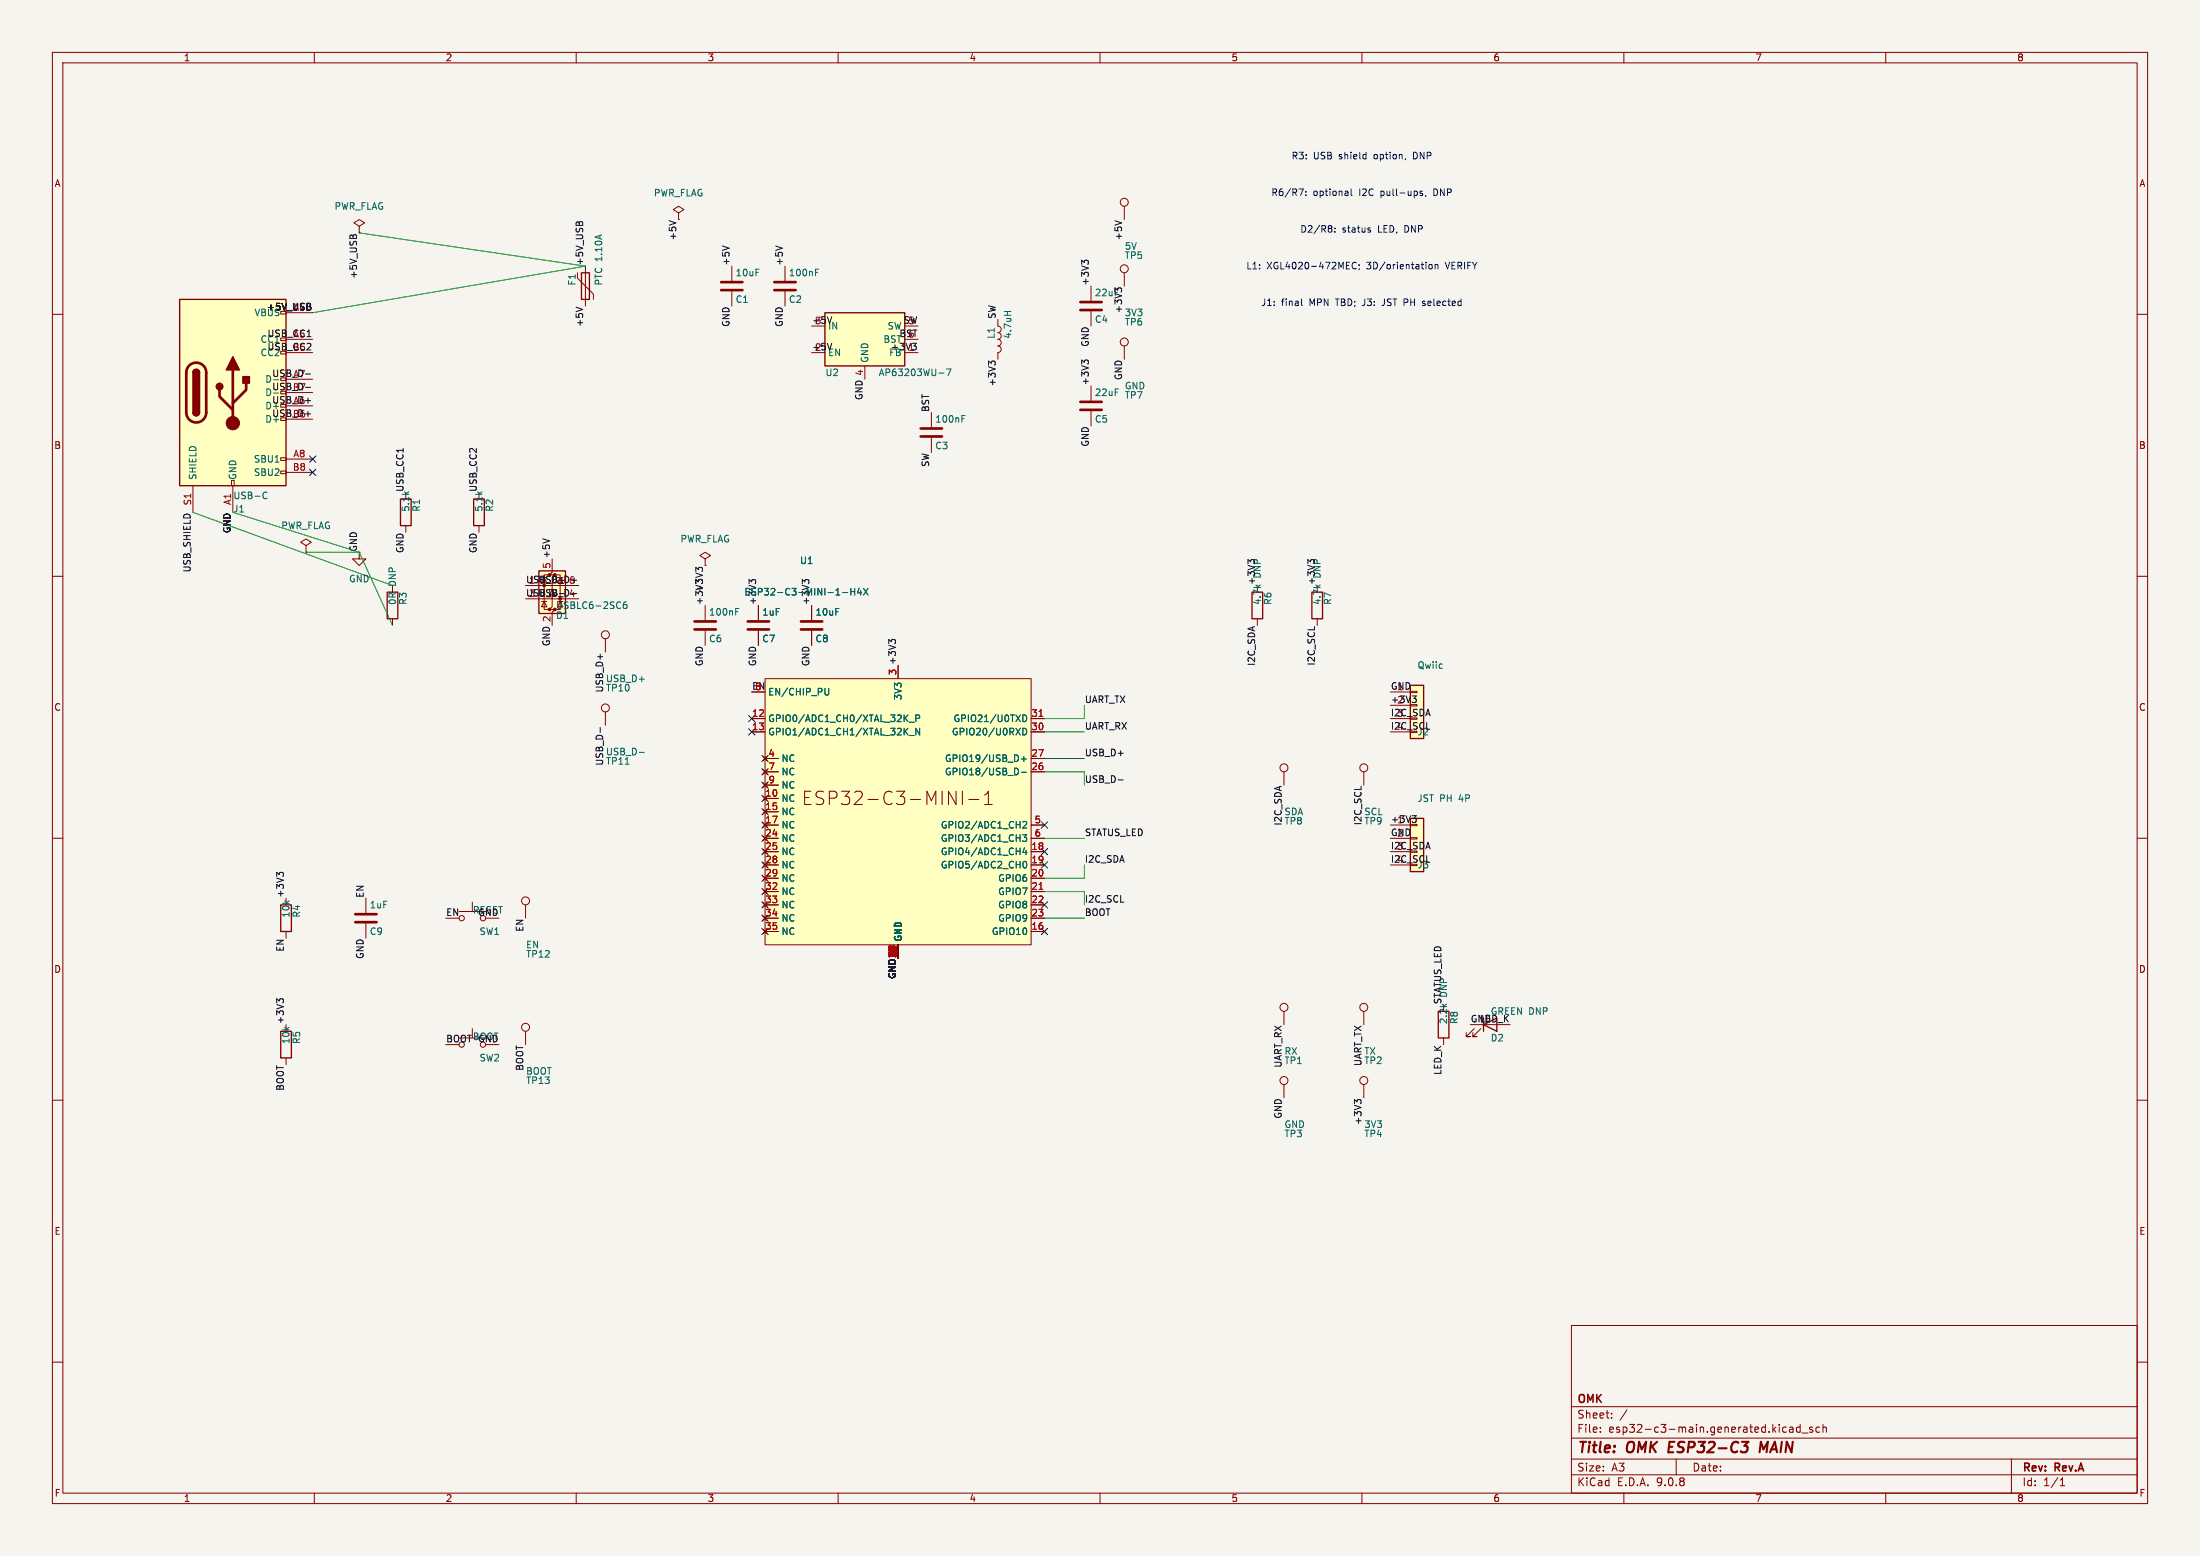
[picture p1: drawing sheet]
<svg xmlns="http://www.w3.org/2000/svg" width="420mm" height="297mm" viewBox="0 0 420 297" stroke-linecap="round" stroke-linejoin="round" font-family="sans-serif">
<path d="M0 0h420v297h-420z" fill="#f5f4ef" stroke="#f5f4ef" stroke-width=".19"/>
<g fill="none" stroke="#840000" stroke-width=".19">
<path d="M10 10h400v277h-400zM12 12h396v273h-396zM60 10v2M110 10v2M160 10v2M210 10v2M260 10v2M310 10v2M360 10v2M10 60h2M408 60h2M10 110h2"/>
<path d="M134.6 115.6v2.8M154.9 115.6v2.8M408 110h2M134.6 120.4v2.8M154.9 120.4v2.8M10 160h2M408 160h2M281.4 196.3l-1.5 1.6h.8h-.8v-.8M282.7 196.3l-1.5 1.6h.7h-.7v-.8M10 210h2M408 210h2M300 253h108v32h-108z"/>
<path d="M10 260h2M300 278.5h108M300 274.5h108M300 268.5h108M305.5 273.2v.2M305.5 272.5v.1M307.7 270.5v.2M307.7 269.8v.1M310.6 269.1l-1.3 1.9M320 278.5v3M341.7 272.5h.5l.1 .9M342.3 272.7l-.5 .1a.29 .29 0 0 0-.2 .3 .29 .29 0 0 0 .2 .3l.5-.1"/>
<path d="M343.7 272.5l-.5-.1-.3 .3 .2 .6h.6M343.7 271.9v1.5M344 273.5h1.2M346 272.5l-.3-.1-.3 .2 .1 .2 .5 .2v.3h-.6M347.4 272.5l-.5-.1-.2 .3 .1 .6h.6M348 272.5l.2-.1 .4 .1 .1 .9M348 271.9v1.5M384 278.5v6.5M408 260h2M60 285v2M110 285v2M160 285v2"/>
<path d="M210 285v2M260 285v2M300 281.5h108M310 285v2M360 285v2M393.3 283.6h.9M393.3 282.5l.4-.4v1.5"/>
</g>
<path d="M332.5 275.2h1.3l-.8 .8M333.6 276.2v.6M337.5 275.2l-.9 1.4-.4-1.4-.3 2" fill="none" stroke="#840000" stroke-width=".4"/>
<path d="M132.6 118.6h4.1M152.9 118.6h4.1M132.6 120.1h4.1M152.9 120.1h4.1" fill="none" stroke="#840000" stroke-width=".51"/>
<path d="M140.4 116.8h.5M140.4 116.1h.7" fill="none" stroke="#006464" stroke-width=".19"/>
<path d="M283.2 195.6l2.5-1.3v2.6zM283.2 194.3v2.6" fill="none" stroke="#840000" stroke-width=".25"/>
<path d="M34.3 57.2h20.3v35.5h-20.3z" fill="#ffffc2"/>
<g fill="none" stroke="#840000" stroke-width=".19">
<path d="M54.6 59.7h5.1M129.5 40.6l1.1-.6-1.1-.6-1 .6 1 .6v1.3M129.5 41.9h.1M54.6 64.8h5.1M54.6 67.3h5.1M54.6 72.4h5.1M54.6 74.9h5.1M54.6 77.5h5.1M36.8 92.7v5.1M44.2 91.7h.5v1h-.5zM44.4 92.7v5.1M53.6 87.4h1v.5h-1z"/>
<path d="M53.6 89.9h1v.5h-1zM54.6 80h5.1M54.6 87.6h5.1M54.6 90.2h5.1M144.8 115.6v2.8M115.6 121.9v2.6M115.6 135.9v2.5M144.8 120.4v2.8M260.3 147.3v2.6"/>
<circle cx="115.6" cy="121.2" r=".76"/>
<circle cx="115.6" cy="135.1" r=".76"/>
<circle cx="260.4" cy="146.6" r=".76"/>
</g>
<path d="M34.3 57.2h20.3v35.5h-20.3zM36.8 71.1a.64 .64 0 0 1 .7-.6 .64 .64 0 0 1 .6 .6M36.8 78.7a.64 .64 0 0 0 .7 .7 .64 .64 0 0 0 .6-.7" fill="none" stroke="#840000" stroke-width=".25"/>
<path d="M36.1 69.8a1.9 1.9 0 0 1 2.1-.4 1.9 1.9 0 0 1 1.2 1.7v7.6a1.91 1.91 0 0 1-1.9 1.9 1.91 1.91 0 0 1-1.9-1.9v-7.7l.1-.7zM41.9 74.4v1.3l2.5 2.5M44.4 70.6v10.2M47 73.2v1.2l-2.6 2.6M142.7 118.6h4.1M142.7 120.1h4.1" fill="none" stroke="#840000" stroke-width=".51"/>
<g fill="#840000" stroke="#840000" stroke-width=".25">
<path d="M36.8 71.1h1.3v7.6h-1.3z"/>
<path d="M37 70.7a.64 .64 0 0 1 .7-.2 .64 .64 0 0 1 .4 .6h-1.3z"/>
<path d="M36.8 78.7h1.3a.64 .64 0 0 1-.6 .7 .64 .64 0 0 1-.7-.7z"/>
<path d="M44.4 68.1l1.3 2.5h-2.5z"/>
<path d="M46.4 71.9h1.2v1.3h-1.2z"/>
<circle cx="41.9" cy="73.8" r=".63"/>
</g>
<circle cx="44.4" cy="80.8" r="1.27" fill="#840000" stroke="#840000" stroke-width=".19"/>
<path d="M50.4 94h.6M51 95.1h-.6M119.4 145.9h.7M122 143.6h1" fill="none" stroke="#006464" stroke-width=".19"/>
<path d="M146 129.5h50.8v50.8h-50.8z" fill="#ffffc2"/>
<g fill="none" stroke="#840000" stroke-width=".19">
<path d="M139.7 50.8v2.8M139.7 55.6v2.8M143.5 137.2h2.5M143.5 139.7h2.5M146 129.5h50.8v50.8h-50.8zM171.4 127v2.5M196.8 137.2h2.6M196.8 139.7h2.6M145.7 144.4l.7 .8M145.7 146.9l.7 .8M145.7 149.5l.7 .7M145.7 157.1l.7 .8"/>
<path d="M145.7 159.6l.7 .8M146 144.8h2.6M146 147.3h2.6M146 149.9h2.6M146 152.4h2.6M146 154.9h2.6M146 157.5h2.6M146.4 144.4l-.7 .8M146.4 146.9l-.7 .8M146.4 149.5l-.7 .7M146.4 157.1l-.7 .8M146.4 159.6l-.7 .8"/>
<path d="M181.1 151l1.4 2.6v-2.6M183.7 151v2.6M184.9 152.6h2M188 153.6h1.4M188 151.8l.7-.8v2.6M196.8 144.8h2.6M196.8 147.3h2.6M196.8 157.5h2.6M146 160h2.6M146 162.6h2.6M146 165.1h2.6M146 167.6h2.6"/>
<path d="M146 170.2h2.6M146 172.7h2.6M146 175.3h2.6M146 177.8h2.6M196.8 160h2.6M196.8 162.6h2.6M196.8 165.1h2.6M196.8 167.6h2.6M196.8 170.2h2.6M196.8 172.7h2.6M196.8 175.3h2.6M196.8 177.8h2.6"/>
<path d="M171.4 180.3v2.6"/>
</g>
<g fill="none" stroke="#006464" stroke-width=".19">
<path d="M160.9 113.1h.9M162.4 112.3v1.3M162.4 112.9h.8M163.2 112.3v1.3M164 112.2l-.3 1h.8M164.3 112.7v.9M164.9 112.3l.8 1.3M165.7 112.3l-.8 1.3M158.2 131.4l-.1 1.1-.1 .2-.4-.1M173.6 137.9h.9M174.8 137.1h.6l.2-.2-.1-.3-.7-.1v1.2M175.6 139v1.3l-.8-1.3v1.3"/>
<path d="M195.3 136.5a.64 .64 0 0 1 .7 .6 .64 .64 0 0 1-.7 .6zM195.3 139a.64 .64 0 0 1 .7 .6 .64 .64 0 0 1-.7 .7zM173.6 140.4h.9M194.2 146.7l.2 .5-.2 .6M195 144.9h.9M195 147.4h.9M195.2 159.3h.8l-.4 .5 .3 .1v.6l-.1 .1-.6-.1M195.3 156.9l.5-.1 .2 .4-.8 .9h.8M195.5 144.4v1M195.4 164.5l.2-.1a.68 .68 0 0 1 .4 .6 .68 .68 0 0 1-.4 .7l-.3-.5zM195.6 161.8l-.3 .9h.8M195.9 162.3v.8"/>
</g>
<path d="M198.4 136.7h.7M198.4 169.8h.7" fill="none" stroke="#a90000" stroke-width=".19"/>
<path d="M137.7 53.8h4M137.7 55.4h4" fill="none" stroke="#840000" stroke-width=".51"/>
<path d="M269.2 156.2h2.6v10.2h-2.6z" fill="#ffffc2"/>
<path d="M269.2 156.2h2.6v10.2h-2.6z" fill="none" stroke="#840000" stroke-width=".25"/>
<path d="M265.4 157.5h3.8M269.2 157.4h1.3v.2h-1.3zM269.2 159.9h1.3v.2h-1.3zM265.4 160h3.8M265.4 162.6h3.8M265.4 165.1h3.8" fill="none" stroke="#840000" stroke-width=".19"/>
<path d="M269.2 130.8h2.6v10.2h-2.6z" fill="#ffffc2"/>
<path d="M239 113h2v5.1h-2zM250.4 113h2.1v5.1h-2.1zM269.2 130.8h2.6v10.2h-2.6zM274.6 193h2v5.1h-2z" fill="none" stroke="#840000" stroke-width=".25"/>
<path d="M190.5 61v1.2a.63 .63 0 0 1 .6 .7 .63 .63 0 0 1-.6 .6M190.5 63.5a.63 .63 0 0 1 .6 .6 .63 .63 0 0 1-.6 .7 .64 .64 0 0 1 .6 .6 .64 .64 0 0 1-.6 .6 .64 .64 0 0 1 .6 .7 .64 .64 0 0 1-.6 .6v1.3M240 118.1v1.3M251.5 118.1v1.3M265.4 132.1h3.8M265.4 134.6h3.8M265.4 137.2h3.8M265.4 139.7h3.8M269.2 132h1.3v.2h-1.3zM269.2 134.5h1.3v.2h-1.3zM275.6 198.1v1.3" fill="none" stroke="#840000" stroke-width=".19"/>
<path d="M191.7 59.5h1.3M192.3 59.5v.7" fill="none" stroke="#006464" stroke-width=".19"/>
<path d="M157.5 59.7h15.2v10.2h-15.2z" fill="#ffffc2"/>
<path d="M157.5 59.7h15.2v10.2h-15.2zM76.5 95.3h2v5h-2zM90.4 95.3h2.1v5h-2.1zM53.6 196.9h2v5h-2z" fill="none" stroke="#840000" stroke-width=".25"/>
<g fill="none" stroke="#840000" stroke-width=".19">
<path d="M214.6 39.4v2.5M208.3 54.6v2.8M208.3 59.4v2.8M214.6 52.1v2.5M165.1 69.9v2.5M172.7 67.3h2.6M177.8 78.7v2.8M208.3 73.7v2.8M208.3 78.5v2.8M214.6 66v2.6M177.8 83.6v2.8M77.5 100.3v1.3"/>
<path d="M91.4 100.3v1.3M134.6 106.7l1-.7-1-.6-1 .6 1 .7v1.3M134.6 108h.1M245.1 147.3v2.6M87.6 174h5.1M90.2 172.2v1.8M100.3 172.7v2.6M54.6 195.6v1.3M87.6 198.1h5.1M90.2 196.3v1.8M245.1 193v2.6M260.3 193v2.6"/>
<path d="M54.6 201.9v1.3M245.1 207v2.6M260.3 207v2.6"/>
<circle cx="214.6" cy="38.6" r=".76"/>
<circle cx="214.6" cy="51.3" r=".76"/>
<circle cx="214.6" cy="65.3" r=".76"/>
<circle cx="245.1" cy="146.6" r=".76"/>
<circle cx="88.1" cy="175.3" r=".51"/>
<circle cx="92.2" cy="175.3" r=".51"/>
<circle cx="100.3" cy="172" r=".76"/>
<circle cx="88.1" cy="199.4" r=".51"/>
<circle cx="92.2" cy="199.4" r=".51"/>
<circle cx="245.1" cy="192.3" r=".76"/>
<circle cx="260.4" cy="192.3" r=".76"/>
<circle cx="245.1" cy="206.2" r=".76"/>
<circle cx="260.4" cy="206.2" r=".76"/>
</g>
<path d="M179.2 71.2h1M180.7 70.4h.8l-.5 1.3M183.6 79.9h.4M183.6 79.3h.6" fill="none" stroke="#006464" stroke-width=".19"/>
<path d="M206.2 57.7h4.1M206.2 59.2h4.1M206.2 76.7h4.1M206.2 78.2h4.1M175.8 81.8h4M175.8 83.3h4" fill="none" stroke="#840000" stroke-width=".51"/>
<path d="M102.9 109h5v8.1h-5z" fill="#ffffc2"/>
<g fill="#840000" stroke="#840000" stroke-width=".19">
<circle cx="104.9" cy="109.7" r=".25"/>
<circle cx="104.9" cy="116.3" r=".25"/>
<circle cx="105.9" cy="109.7" r=".25"/>
</g>
<g fill="none" stroke="#840000" stroke-width=".19">
<path d="M68.6 43.2l1-.7-1-.6-1 .6 1 .7v1.3M68.6 44.5h.1M110.2 52.1v1l3.1 3v1.1M111.8 50.8v7.6M149.9 50.8v2.8M149.9 55.6v2.8M58.4 104.1l1-.6-1-.6-1 .6 1 .6v1.3M58.4 105.4h.1M68.6 105.4v1.3h1.2l-1.2 1.3-1.3-1.3h1.3M74.9 111.8v1.2M74.9 118.1v1.3M100.3 114.3h10.2"/>
<path d="M102.9 111.8h7.6M103.4 114.8h1M103.9 114.8l.5 1h-1zM104.9 109.7h-1v6.6h1M105.4 106.7v2.5l-.5 .5h1l-.5 .5v5.6l-.5 .5h1l-.5 .5v2.6M105.9 109.7h1v6.6h-1M144.8 115.6v2.8M154.9 115.6v2.8M143.5 137.2h2.5M143.5 139.7h2.5M144.8 120.4v2.8M154.9 120.4v2.8"/>
<path d="M171.4 127v2.5M196.8 137.2h2.6M196.8 139.7h2.6M145.7 144.4l.7 .8M145.7 146.9l.7 .8M145.7 149.5l.7 .7M145.7 157.1l.7 .8M145.7 159.6l.7 .8M146 144.8h2.6M146 147.3h2.6M146 149.9h2.6M146 152.4h2.6"/>
<path d="M146 154.9h2.6M146 157.5h2.6M146.4 144.4l-.7 .8M146.4 146.9l-.7 .8M146.4 149.5l-.7 .7M146.4 157.1l-.7 .8M146.4 159.6l-.7 .8M196.8 144.8h2.6M196.8 147.3h2.6M196.8 157.5h2.6M54.6 171.5v1.2M54.6 177.8v1.3"/>
<path d="M69.8 171.5v2.7M69.8 176.3v2.8M146 160h2.6M146 162.6h2.6M146 165.1h2.6M146 167.6h2.6M146 170.2h2.6M146 172.7h2.6M146 175.3h2.6M146 177.8h2.6M196.8 160h2.6M196.8 162.6h2.6"/>
<path d="M196.8 165.1h2.6M196.8 167.6h2.6M196.8 170.2h2.6M196.8 172.7h2.6M196.8 175.3h2.6M196.8 177.8h2.6M100.3 196.9v2.5M171.4 180.3v2.6"/>
<circle cx="100.3" cy="196.1" r=".76"/>
</g>
<path d="M111 52.1h1.5v5.1h-1.5zM73.9 113h2v5.1h-2zM102.9 109h5v8.1h-5zM53.6 172.7h2v5.1h-2z" fill="none" stroke="#840000" stroke-width=".25"/>
<g fill="none" stroke="#006464" stroke-width=".19">
<path d="M155.7 52h.4M155.7 51.4h.6M119.6 114.9h-.4a.86 .86 0 0 0 0 1.2l.4-.1 .1-.4-.2-.2h-.4l-.1 .2M160.9 113.1h.9M162.4 112.3v1.3M162.4 112.9h.8M163.2 112.3v1.3M164 112.2l-.3 1h.8M164.3 112.7v.9M164.9 112.3l.8 1.3M165.7 112.3l-.8 1.3M158.2 131.4l-.1 1.1-.1 .2-.4-.1"/>
<path d="M173.6 137.9h.9M174.8 137.1h.6l.2-.2-.1-.3-.7-.1v1.2M175.6 139v1.3l-.8-1.3v1.3M195.3 136.5a.64 .64 0 0 1 .7 .6 .64 .64 0 0 1-.7 .6zM195.3 139a.64 .64 0 0 1 .7 .6 .64 .64 0 0 1-.7 .7zM173.6 140.4h.9M194.2 146.7l.2 .5-.2 .6M195 144.9h.9M195 147.4h.9M195.2 159.3h.8l-.4 .5 .3 .1v.6l-.1 .1-.6-.1M195.3 156.9l.5-.1 .2 .4-.8 .9h.8M195.5 144.4v1"/>
<path d="M195.4 164.5l.2-.1a.68 .68 0 0 1 .4 .6 .68 .68 0 0 1-.4 .7l-.3-.5zM195.6 161.8l-.3 .9h.8M195.9 162.3v.8"/>
</g>
<path d="M147.8 53.8h4.1M147.8 55.4h4.1M67.8 174.5h4.1M67.8 176h4.1" fill="none" stroke="#840000" stroke-width=".51"/>
<g fill="none" stroke="#0f0f0f" stroke-width=".19">
<path d="M59 58.5l.3 .3v.3l-.2 .1M59.2 58l.1 .1-.1 .4M66.9 45l.1-.1 .3 .1M68.1 45l-.2-.1-.3-.1-.2 .3M110 58.6l1.2 .5M110 42.5l.2-.1 .3 .1M111.2 42.5l-.1-.1-.3-.1-.2 .3M127.8 42.1l1.2 .5M137.9 47l1.3 .4M148.1 47l1.2 .4M207 50.1l-.5-.4v.8M207 49.9l.2-.2h.3l.3 .2"/>
<path d="M212.8 42.1l1.3 .5M213.5 55h.4l.2 .2M58.3 71.4h1M58.3 73.9h1M158.8 65.5l-.4 1.3M158.8 60.4l-.4 1.3M174.1 65.5h.8l-.4 .5M174.7 66l.2 .3v.3l-.2 .2M189.2 69.3l-.5-.4v.8M189.2 69.2l.2-.3h.3l.3 .3M207 69.1l-.5-.4v.8M207 69l.2-.3h.3l.3 .3"/>
<path d="M103.6 102.8l1.3 .5M108.2 110h-.4v1.2h.4M109.1 113.3h1M109.1 110.8h1M133.3 108.7l-.5-.4v.8M133.3 108.5l.3-.2h.3l.2 .2M143.5 111.1l-.5-.5v.8M143.5 110.9l.2-.3h.3l.3 .3M153.6 110.9l.3-.3h.3l.2 .3M153.6 111.1l-.4-.5v.8M238.7 107.2l-.5-.4v.8M239.3 106.8h-.3l-.3 .3"/>
<path d="M250.2 107.2l-.5-.4v.8M250.7 106.8h-.3l-.2 .3M114.6 138.8v1M170.2 122.5l-.5-.4v.7M170.2 122.3l.2-.2h.3l.2 .2M269.6 132.8h.8l-.5 .5M270.1 133.3l.3 .3v.3l-.3 .2M213.5 148.9h.9M269.6 155.7h.8l-.5 .5M270.1 156.2l.3 .2v.3l-.3 .3M53.3 166.9l-.5-.4v.8M53.3 166.8l.3-.3h.3l.2 .3"/>
<path d="M53.3 191.1l-.5-.5v.8M53.3 190.9l.3-.3h.3l.2 .3M259.1 210.3l-.5-.4v.8M259.1 210.1l.2-.2h.3l.2 .2"/>
</g>
<g fill="none" stroke="#009600" stroke-width=".19">
<path d="M68.6 44.5l43.2 6.3-52.1 8.9M36.8 97.8l38.1 14M44.4 97.8l24.2 7.6M58.4 105.4h10.2M68.6 105.4l6.3 14M199.4 139.7h7.6M207 134.6v2.6h-7.6M199.4 144.8h7.6M199.4 147.3h7.6v2.6M199.4 170.2h7.6v2.5M199.4 175.3h7.6M199.4 160h7.6"/>
<path d="M207 165.1v2.5h-7.6"/>
</g>
<g fill="none" stroke="#000084" stroke-width=".19">
<path d="M59.1 89.6l1.2 1.2M59.1 87l1.2 1.2M60.3 89.6l-1.2 1.2M60.3 87l-1.2 1.2M142.9 136.6l1.2 1.2M142.9 139.1l1.2 1.2M144.1 136.6l-1.2 1.2M144.1 139.1l-1.2 1.2M145.4 159.4l1.3 1.2M145.4 156.9l1.3 1.2M145.4 154.3l1.3 1.2M145.4 151.8l1.3 1.2"/>
<path d="M145.4 149.3l1.3 1.2M145.4 146.7l1.3 1.2M145.4 144.2l1.3 1.2M146.7 159.4l-1.3 1.2M146.7 156.9l-1.3 1.2M146.7 154.3l-1.3 1.2M146.7 151.8l-1.3 1.2M146.7 149.3l-1.3 1.2M146.7 146.7l-1.3 1.2M146.7 144.2l-1.3 1.2M198.8 156.9l1.2 1.2M200 156.9l-1.2 1.2"/>
<path d="M145.4 174.7l1.3 1.2M145.4 172.1l1.3 1.2M145.4 169.6l1.3 1.2M145.4 177.2l1.3 1.2M145.4 167l1.3 1.2M145.4 164.5l1.3 1.2M145.4 162l1.3 1.2M146.7 174.7l-1.3 1.2M146.7 172.1l-1.3 1.2M146.7 169.6l-1.3 1.2M146.7 177.2l-1.3 1.2M146.7 167l-1.3 1.2"/>
<path d="M146.7 164.5l-1.3 1.2M146.7 162l-1.3 1.2M198.8 172.1l1.2 1.2M198.8 164.5l1.2 1.2M198.8 177.2l1.2 1.2M198.8 162l1.2 1.2M200 172.1l-1.2 1.2M200 164.5l-1.2 1.2M200 177.2l-1.2 1.2M200 162l-1.2 1.2"/>
</g>
<g fill="none" stroke="#0000c2" stroke-width=".19">
<path d="M248 36.1h.8l-.5 1.2M249.3 37.2v.1M249.3 36.5v.2M257.9 36.1v1l.2 .2M268.3 30.3v.2M271.6 36.5h-.4l-.1 .2v.1l.5 .2v.3h-.5M272.2 37.3l-.1 .2M248.4 57.1v1l.2 .2M254 43.1l.3 .2-.3 .3 .3 .2v.3l-.3 .2M254.8 44.2v.1M254.8 43.5v.2M258.9 50.2a.6 .6 0 0 0-.8 .4 .6 .6 0 0 0 .6 .7l.2-.1"/>
<path d="M259.5 50.5v.2M259.5 51.3l-.1 .2M261.3 43.9l.3 .1 .1 .1-.5 .2M261.3 43.5h.3M264.1 58.3h-.3M271.7 57.9l.4 .2M271.7 57.5h.3M272.1 58.1l-.4 .2M272.8 50.6l.2-.1 .4 .1v.5l-.1 .2h-.3l-.2-.1zM274 50.6l.2-.1h.3v.8M274 50.5v.8"/>
</g>
<path d="M198.4 136.7h.7M198.4 169.8h.7" fill="none" stroke="#a90000" stroke-width=".19"/>
<text font-size="3.5" fill="#840000" x="153" y="153.9">ESP32-C3-MINI-1</text>
<g font-size="2.8" fill="#840000">
<text x="301" y="277.9">Title:</text>
<text x="310.6" y="277.9">OMK ESP32-C3</text>
<text x="337.6" y="277.9">MAIN</text>
</g>
<g font-size="2.1" fill="#840000">
<text x="301" y="268.2">OMK</text>
<text x="301" y="273.7">File:</text>
<text x="301" y="271">Sheet:</text>
<text x="307.1" y="273.7">esp32-c3-main.generated.kicad_sch</text>
<text x="301" y="281.1">Size:</text>
<text x="307.6" y="281.1">A3</text>
<text x="323" y="281.1">Date:</text>
<text x="386" y="281.3">Rev:</text>
<text x="392.4" y="281.3">Rev.A</text>
<text x="301" y="283.9">KiCad</text>
<text x="308.7" y="283.9">E.D.A.</text>
<text x="316.3" y="283.9">9.0.8</text>
<text x="386" y="283.9">Id:</text>
<text x="390.1" y="283.9">1/1</text>
</g>
<g font-size="1.8" fill="#840000">
<text x="35" y="11.9">1</text>
<text x="85" y="11.9">2</text>
<text x="135" y="11.9">3</text>
<text x="185" y="11.9">4</text>
<text x="235" y="11.9">5</text>
<text x="285" y="11.9">6</text>
<text x="335" y="11.9">7</text>
<text x="385" y="11.9">8</text>
<text x="10.3" y="35.9">A</text>
<text x="408.3" y="35.9">A</text>
<text x="10.3" y="85.9">B</text>
<text x="408.2" y="85.9">B</text>
<text x="143.5" y="131.7">EN</text>
<text x="10.3" y="135.9">C</text>
<text x="408.2" y="135.9">C</text>
<text x="10.3" y="185.9">D</text>
<text x="408.2" y="185.9">D</text>
<text x="10.3" y="235.9">E</text>
<text x="408.3" y="235.9">E</text>
<text x="10.3" y="285.9">F</text>
<text x="35" y="286.9">1</text>
<text x="85" y="286.9">2</text>
<text x="135" y="286.9">3</text>
<text x="185" y="286.9">4</text>
<text x="235" y="286.9">5</text>
<text x="285" y="286.9">6</text>
<text x="335" y="286.9">7</text>
<text x="385" y="286.9">8</text>
<text x="408.3" y="285.9">F</text>
</g>
<g font-size="1.8" fill="#0000c2">
<text x="246.5" y="30.6">R3:</text>
<text x="250.7" y="30.6">USB</text>
<text x="255.7" y="30.6">shield</text>
<text x="262.6" y="30.6">option,</text>
<text x="270.3" y="30.6">DNP</text>
<text x="242.6" y="37.6">R6/R7:</text>
<text x="250.7" y="37.6">optional</text>
<text x="259.6" y="37.6">I2C</text>
<text x="263.8" y="37.6">pull-ups,</text>
<text x="274.1" y="37.6">DNP</text>
<text x="248.1" y="44.6">D2/R8:</text>
<text x="256.2" y="44.6">status</text>
<text x="263.2" y="44.6">LED,</text>
<text x="268.4" y="44.6">DNP</text>
<text x="237.8" y="51.6">L1:</text>
<text x="241.8" y="51.6">XGL4020-472MEC;</text>
<text x="261" y="51.6">3D/orientation</text>
<text x="276.3" y="51.6">VERIFY</text>
<text x="240.7" y="58.6">J1:</text>
<text x="244.6" y="58.6">final</text>
<text x="250.1" y="58.6">MPN</text>
<text x="255.3" y="58.6">TBD;</text>
<text x="260.6" y="58.6">J3:</text>
<text x="264.5" y="58.6">JST PH</text>
<text x="272.6" y="58.6">selected</text>
</g>
<g font-size="1.8" fill="#006464">
<text x="63.8" y="40.2">PWR_FLAG</text>
<text x="124.7" y="37.7">PWR_FLAG</text>
<text x="214.6" y="47.9">5V</text>
<text x="140.3" y="52.9">10uF</text>
<text x="150.5" y="52.9">100nF</text>
<text x="214.6" y="49.6">TP5</text>
<text x="110.1" y="54.6" transform="rotate(-90 110.1 54.6)">F1</text>
<text x="115.2" y="54.6" transform="rotate(-90 115.2 54.6)">PTC 1.10A</text>
<text x="140.3" y="58">C1</text>
<text x="150.5" y="58">C2</text>
<text x="158" y="63.1">IN</text>
<text x="190.1" y="64.8" transform="rotate(-90 190.1 64.8)">L1</text>
<text x="193.3" y="64.8" transform="rotate(-90 193.3 64.8)">4.7uH</text>
<text x="208.9" y="61.8">C4</text>
<text x="214.6" y="62.3">TP6</text>
<text x="214.6" y="60.6">3V3</text>
<text x="157.5" y="72">U2</text>
<text x="158" y="68.2">EN</text>
<text x="166" y="69.3" transform="rotate(-90 166 69.3)">GND</text>
<text x="167.6" y="72">AP63203WU-7</text>
<text x="208.9" y="75.8">22uF</text>
<text x="214.6" y="76.3">TP7</text>
<text x="214.6" y="74.5">GND</text>
<text x="178.4" y="80.9">100nF</text>
<text x="208.9" y="80.9">C5</text>
<text x="48.4" y="88.5">SBU1</text>
<text x="178.4" y="86">C3</text>
<text x="37.7" y="91.7" transform="rotate(-90 37.7 91.7)">SHIELD</text>
<text x="44.5" y="95.5">USB-C</text>
<text x="45.3" y="91.7" transform="rotate(-90 45.3 91.7)">GND</text>
<text x="48.4" y="91">SBU2</text>
<text x="53.6" y="101.2">PWR_FLAG</text>
<text x="78.3" y="97.8" transform="rotate(-90 78.3 97.8)">5.1k</text>
<text x="80.4" y="97.8" transform="rotate(-90 80.4 97.8)">R1</text>
<text x="92.3" y="97.8" transform="rotate(-90 92.3 97.8)">5.1k</text>
<text x="94.3" y="97.8" transform="rotate(-90 94.3 97.8)">R2</text>
<text x="129.8" y="103.7">PWR_FLAG</text>
<text x="152.6" y="107.9">U1</text>
<text x="66.5" y="111.4">GND</text>
<text x="75.8" y="111.9" transform="rotate(-90 75.8 111.9)">DNP</text>
<text x="142" y="113.9">ESP32-C3-MINI-1-H4X</text>
<text x="75.8" y="115.6" transform="rotate(-90 75.8 115.6)">0R</text>
<text x="77.8" y="115.6" transform="rotate(-90 77.8 115.6)">R3</text>
<text x="106.1" y="118.3">D1</text>
<text x="106.1" y="116.4">USBLC6-2SC6</text>
<text x="135.3" y="117.7">100nF</text>
<text x="144.4" y="115.6" transform="rotate(-90 144.4 115.6)">+3V3</text>
<text x="145.4" y="117.7">1uF</text>
<text x="154.6" y="115.6" transform="rotate(-90 154.6 115.6)">+3V3</text>
<text x="155.6" y="117.7">10uF</text>
<text x="240.9" y="115.6" transform="rotate(-90 240.9 115.6)">4.7k</text>
<text x="242.9" y="115.6" transform="rotate(-90 242.9 115.6)">R6</text>
<text x="252.3" y="115.6" transform="rotate(-90 252.3 115.6)">4.7k</text>
<text x="254.4" y="115.6" transform="rotate(-90 254.4 115.6)">R7</text>
<text x="135.3" y="122.8">C6</text>
<text x="145.4" y="122.8">C7</text>
<text x="155.6" y="122.8">C8</text>
<text x="115.6" y="130.4">USB_D+</text>
<text x="270.5" y="127.9">Qwiic</text>
<text x="146.6" y="132.9">EN/CHIP_PU</text>
<text x="172.3" y="133.8" transform="rotate(-90 172.3 133.8)">3V3</text>
<text x="146.6" y="138">GPIO0/ADC1_CH0/XTAL_32K_P</text>
<text x="146.6" y="140.6">GPIO1/ADC1_CH1/XTAL_32K_N</text>
<text x="181.6" y="140.6">GPIO20/U0RXD</text>
<text x="181.9" y="138">GPIO21/U0TXD</text>
<text x="115.6" y="144.4">USB_D-</text>
<text x="149.1" y="145.6">NC</text>
<text x="149.1" y="148.2">NC</text>
<text x="180.3" y="145.6">GPIO19/USB_D+</text>
<text x="180.3" y="148.2">GPIO18/USB_D-</text>
<text x="149.1" y="150.7">NC</text>
<text x="149.1" y="153.3">NC</text>
<text x="149.1" y="155.8">NC</text>
<text x="270.5" y="153.3">JST PH</text>
<text x="278.6" y="153.3">4P</text>
<text x="149.1" y="158.3">NC</text>
<text x="149.1" y="160.9">NC</text>
<text x="179.5" y="158.3">GPIO2/ADC1_CH2</text>
<text x="179.5" y="160.9">GPIO3/ADC1_CH3</text>
<text x="149.1" y="163.4">NC</text>
<text x="149.1" y="166">NC</text>
<text x="179.5" y="163.4">GPIO4/ADC1_CH4</text>
<text x="179.5" y="166">GPIO5/ADC2_CH0</text>
<text x="70.5" y="173.6">1uF</text>
<text x="149.1" y="168.5">NC</text>
<text x="149.1" y="171">NC</text>
<text x="149.1" y="173.6">NC</text>
<text x="190.5" y="168.5">GPIO6</text>
<text x="190.5" y="171">GPIO7</text>
<text x="190.5" y="173.6">GPIO8</text>
<text x="55.5" y="175.3" transform="rotate(-90 55.5 175.3)">10k</text>
<text x="57.5" y="175.3" transform="rotate(-90 57.5 175.3)">R4</text>
<text x="70.5" y="178.7">C9</text>
<text x="90.2" y="174.6">RESET</text>
<text x="91.4" y="178.7">SW1</text>
<text x="149.1" y="176.1">NC</text>
<text x="149.1" y="178.7">NC</text>
<text x="172.3" y="179.8" transform="rotate(-90 172.3 179.8)">GND</text>
<text x="189.2" y="178.7">GPIO10</text>
<text x="190.5" y="176.1">GPIO9</text>
<text x="100.3" y="181.2">EN</text>
<text x="100.3" y="183">TP12</text>
<text x="276.5" y="195.6" transform="rotate(-90 276.5 195.6)">2.2k</text>
<text x="278.5" y="195.6" transform="rotate(-90 278.5 195.6)">R8</text>
<text x="284.5" y="193.9">GREEN DNP</text>
<text x="55.5" y="199.4" transform="rotate(-90 55.5 199.4)">10k</text>
<text x="57.5" y="199.4" transform="rotate(-90 57.5 199.4)">R5</text>
<text x="91.4" y="202.8">SW2</text>
<text x="245.1" y="201.5">RX</text>
<text x="260.4" y="201.5">TX</text>
<text x="284.5" y="199">D2</text>
<text x="100.3" y="207.1">TP13</text>
<text x="100.3" y="205.3">BOOT</text>
<text x="245.1" y="215.5">GND</text>
<text x="260.4" y="215.5">3V3</text>
<text x="245.1" y="217.3">TP3</text>
<text x="260.4" y="217.3">TP4</text>
</g>
<g font-size="1.8" fill="#0f0f0f">
<text x="129.2" y="46" transform="rotate(-90 129.2 46)">+5V</text>
<text x="214.3" y="46" transform="rotate(-90 214.3 46)">+5V</text>
<text x="68.2" y="53.3" transform="rotate(-90 68.2 53.3)">+5V_USB</text>
<text x="111.4" y="50.8" transform="rotate(-90 111.4 50.8)">+5V_USB</text>
<text x="139.4" y="50.8" transform="rotate(-90 139.4 50.8)">+5V</text>
<text x="149.5" y="50.8" transform="rotate(-90 149.5 50.8)">+5V</text>
<text x="50.8" y="59.3">+5V_USB</text>
<text x="55.9" y="59.4">A4</text>
<text x="207.9" y="54.6" transform="rotate(-90 207.9 54.6)">+3V3</text>
<text x="208.9" y="56.7">22uF</text>
<text x="214.3" y="59.9" transform="rotate(-90 214.3 59.9)">+3V3</text>
<text x="48.5" y="60.6">VBUS</text>
<text x="49.6" y="65.6">CC1</text>
<text x="51" y="64.4">USB_CC1</text>
<text x="55.9" y="64.5">A5</text>
<text x="111.4" y="62.5" transform="rotate(-90 111.4 62.5)">+5V</text>
<text x="139.4" y="62.5" transform="rotate(-90 139.4 62.5)">GND</text>
<text x="149.5" y="62.5" transform="rotate(-90 149.5 62.5)">GND</text>
<text x="154.9" y="61.9">+5V</text>
<text x="155.5" y="62">3</text>
<text x="168.6" y="65.6">BST</text>
<text x="169.3" y="63.1">SW</text>
<text x="171.6" y="64.4">BST</text>
<text x="172.4" y="61.9">SW</text>
<text x="173.3" y="62">5</text>
<text x="173.3" y="64.5">6</text>
<text x="190.2" y="61" transform="rotate(-90 190.2 61)">SW</text>
<text x="49.6" y="68.2">CC2</text>
<text x="51" y="67">USB_CC2</text>
<text x="55.8" y="67.1">B5</text>
<text x="154.9" y="67">+5V</text>
<text x="155.5" y="67.1">2</text>
<text x="169.7" y="68.2">FB</text>
<text x="170" y="67">+3V3</text>
<text x="173.3" y="67.1">1</text>
<text x="207.9" y="66.3" transform="rotate(-90 207.9 66.3)">GND</text>
<text x="50.5" y="73.3">D-</text>
<text x="50.5" y="75.8">D-</text>
<text x="51.9" y="77.1">USB_D+</text>
<text x="51.9" y="72">USB_D-</text>
<text x="51.9" y="74.6">USB_D-</text>
<text x="55.8" y="74.7">B7</text>
<text x="55.9" y="72.1">A7</text>
<text x="55.9" y="77.2">A6</text>
<text x="164.8" y="76.5" transform="rotate(-90 164.8 76.5)">GND 4</text>
<text x="190.2" y="73.9" transform="rotate(-90 190.2 73.9)">+3V3</text>
<text x="207.9" y="73.7" transform="rotate(-90 207.9 73.7)">+3V3</text>
<text x="214.3" y="72.7" transform="rotate(-90 214.3 72.7)">GND</text>
<text x="50.5" y="78.3">D+</text>
<text x="50.5" y="80.9">D+</text>
<text x="51.9" y="79.7">USB_D+</text>
<text x="55.8" y="79.8">B6</text>
<text x="177.5" y="78.7" transform="rotate(-90 177.5 78.7)">BST</text>
<text x="177.5" y="89.2" transform="rotate(-90 177.5 89.2)">SW</text>
<text x="207.9" y="85.4" transform="rotate(-90 207.9 85.4)">GND</text>
<text x="77.1" y="94" transform="rotate(-90 77.1 94)">USB_CC1</text>
<text x="91.1" y="94" transform="rotate(-90 91.1 94)">USB_CC2</text>
<text x="44.1" y="101.9" transform="rotate(-90 44.1 101.9)">GND</text>
<text x="44.5" y="98">J1</text>
<text x="68.2" y="105.4" transform="rotate(-90 68.2 105.4)">GND</text>
<text x="77.1" y="105.7" transform="rotate(-90 77.1 105.7)">GND</text>
<text x="91.1" y="105.7" transform="rotate(-90 91.1 105.7)">GND</text>
<text x="36.5" y="109.4" transform="rotate(-90 36.5 109.4)">USB_SHIELD</text>
<text x="100.3" y="111.4">USB_D+</text>
<text x="100.9" y="111.5">1</text>
<text x="105.2" y="108.7" transform="rotate(-90 105.2 108.7)">5 +5V</text>
<text x="108.5" y="111.5">6</text>
<text x="134.3" y="113.2" transform="rotate(-90 134.3 113.2)">+3V3</text>
<text x="239.7" y="111.8" transform="rotate(-90 239.7 111.8)">+3V3</text>
<text x="240.9" y="110.3" transform="rotate(-90 240.9 110.3)">DNP</text>
<text x="251.1" y="111.8" transform="rotate(-90 251.1 111.8)">+3V3</text>
<text x="252.3" y="110.3" transform="rotate(-90 252.3 110.3)">DNP</text>
<text x="100.9" y="114">3 USB_D-4</text>
<text x="134.3" y="115.6" transform="rotate(-90 134.3 115.6)">+3V3</text>
<text x="105.1" y="123.5" transform="rotate(-90 105.1 123.5)">GND 2</text>
<text x="134.3" y="127.3" transform="rotate(-90 134.3 127.3)">GND</text>
<text x="144.4" y="127.3" transform="rotate(-90 144.4 127.3)">GND</text>
<text x="154.6" y="127.3" transform="rotate(-90 154.6 127.3)">GND</text>
<text x="171.2" y="129" transform="rotate(-90 171.2 129)">3 +3V3</text>
<text x="239.7" y="127.2" transform="rotate(-90 239.7 127.2)">I2C_SDA</text>
<text x="251.1" y="127.1" transform="rotate(-90 251.1 127.1)">I2C_SCL</text>
<text x="265.4" y="131.7">GND</text>
<text x="266.6" y="131.8">1</text>
<text x="115.2" y="132.3" transform="rotate(-90 115.2 132.3)">USB_D+</text>
<text x="115.6" y="132.2">TP10</text>
<text x="207" y="134.3">UART_TX</text>
<text x="265.4" y="134.3">+3V3</text>
<text x="265.4" y="136.8">I2C_SDA</text>
<text x="266.6" y="134.4">2</text>
<text x="266.6" y="136.9">3</text>
<text x="207" y="139.4">UART_RX</text>
<text x="265.4" y="139.4">I2C_SCL</text>
<text x="266.6" y="139.4">4</text>
<text x="270.5" y="140.6">J2</text>
<text x="115.2" y="146.3" transform="rotate(-90 115.2 146.3)">USB_D-</text>
<text x="115.6" y="146.2">TP11</text>
<text x="207" y="144.4">USB_D+</text>
<text x="207" y="149.5">USB_D-</text>
<text x="245.1" y="155.8">SDA</text>
<text x="260.4" y="155.8">SCL</text>
<text x="207" y="159.7">STATUS_LED</text>
<text x="244.8" y="157.7" transform="rotate(-90 244.8 157.7)">I2C_SDA</text>
<text x="245.1" y="157.6">TP8</text>
<text x="260" y="157.6" transform="rotate(-90 260 157.6)">I2C_SCL</text>
<text x="260.4" y="157.6">TP9</text>
<text x="265.4" y="157.1">+3V3</text>
<text x="265.4" y="159.7">GND</text>
<text x="266.6" y="157.2">1</text>
<text x="266.6" y="159.8">2</text>
<text x="207" y="164.8">I2C_SDA</text>
<text x="265.4" y="162.2">I2C_SDA</text>
<text x="265.4" y="164.8">I2C_SCL</text>
<text x="266.6" y="162.3">3</text>
<text x="266.6" y="164.8">4</text>
<text x="270.5" y="166">J3</text>
<text x="54.3" y="171.4" transform="rotate(-90 54.3 171.4)">+3V3</text>
<text x="69.5" y="171.4" transform="rotate(-90 69.5 171.4)">EN</text>
<text x="207" y="172.4">I2C_SCL</text>
<text x="85.1" y="174.9">EN</text>
<text x="91.2" y="174.9">GND</text>
<text x="100" y="177.9" transform="rotate(-90 100 177.9)">EN</text>
<text x="207" y="174.9">BOOT</text>
<text x="54.3" y="181.8" transform="rotate(-90 54.3 181.8)">EN</text>
<text x="69.5" y="183.1" transform="rotate(-90 69.5 183.1)">GND</text>
<text x="171.2" y="182.9" transform="rotate(-90 171.2 182.9)">47</text>
<text x="171.2" y="182.9" transform="rotate(-90 171.2 182.9)">11</text>
<text x="171.1" y="187" transform="rotate(-90 171.1 187)">GND11</text>
<text x="275.2" y="191.8" transform="rotate(-90 275.2 191.8)">STATUS_LED</text>
<text x="276.5" y="190.3" transform="rotate(-90 276.5 190.3)">DNP</text>
<text x="54.3" y="195.6" transform="rotate(-90 54.3 195.6)">+3V3</text>
<text x="280.7" y="195.2">GND</text>
<text x="282.4" y="195.2">LED_K</text>
<text x="85.1" y="199">BOOTBOOT</text>
<text x="91.2" y="199">GND</text>
<text x="244.8" y="203.9" transform="rotate(-90 244.8 203.9)">UART_RX</text>
<text x="245.1" y="203.3">TP1</text>
<text x="260" y="203.6" transform="rotate(-90 260 203.6)">UART_TX</text>
<text x="260.4" y="203.3">TP2</text>
<text x="54.3" y="208.3" transform="rotate(-90 54.3 208.3)">BOOT</text>
<text x="100" y="204.5" transform="rotate(-90 100 204.5)">BOOT</text>
<text x="275.2" y="205.3" transform="rotate(-90 275.2 205.3)">LED_K</text>
<text x="244.8" y="213.6" transform="rotate(-90 244.8 213.6)">GND</text>
<text x="260" y="214.8" transform="rotate(-90 260 214.8)">+3V3</text>
</g>
<g font-size="1.8" fill="#a90000">
<text x="55.8" y="89.9">B8</text>
<text x="55.9" y="87.4">A8</text>
<text x="36.6" y="96.6" transform="rotate(-90 36.6 96.6)">S1</text>
<text x="44.2" y="96.5" transform="rotate(-90 44.2 96.5)">A1</text>
<text x="144.1" y="131.8">8</text>
<text x="171.2" y="129" transform="rotate(-90 171.2 129)">3</text>
<text x="143.5" y="136.9">12</text>
<text x="196.8" y="136.9">31</text>
<text x="143.5" y="139.4">13</text>
<text x="196.8" y="139.4">30</text>
<text x="146.6" y="144.5">4</text>
<text x="146.6" y="147.1">7</text>
<text x="146.6" y="149.6">9</text>
<text x="196.8" y="144.5">27</text>
<text x="196.8" y="147.1">26</text>
<text x="146" y="152.1">10</text>
<text x="146" y="154.7">15</text>
<text x="146" y="157.2">17</text>
<text x="146" y="159.8">24</text>
<text x="197.4" y="157.2">5</text>
<text x="197.4" y="159.8">6</text>
<text x="146" y="162.3">25</text>
<text x="146" y="164.8">28</text>
<text x="146" y="167.4">29</text>
<text x="196.8" y="162.3">18</text>
<text x="196.8" y="164.8">19</text>
<text x="196.8" y="167.4">20</text>
<text x="146" y="169.9">32</text>
<text x="146" y="172.5">33</text>
<text x="196.8" y="169.9">21</text>
<text x="196.8" y="172.5">22</text>
<text x="146" y="175">34</text>
<text x="146" y="177.5">35</text>
<text x="196.8" y="175">23</text>
<text x="196.8" y="177.5">16</text>
<text x="171.2" y="182.3" transform="rotate(-90 171.2 182.3)">14</text>
<text x="171.2" y="181.9" transform="rotate(-90 171.2 181.9)">1</text>
<text x="171.2" y="181.9" transform="rotate(-90 171.2 181.9)">7</text>
</g>
</svg>
